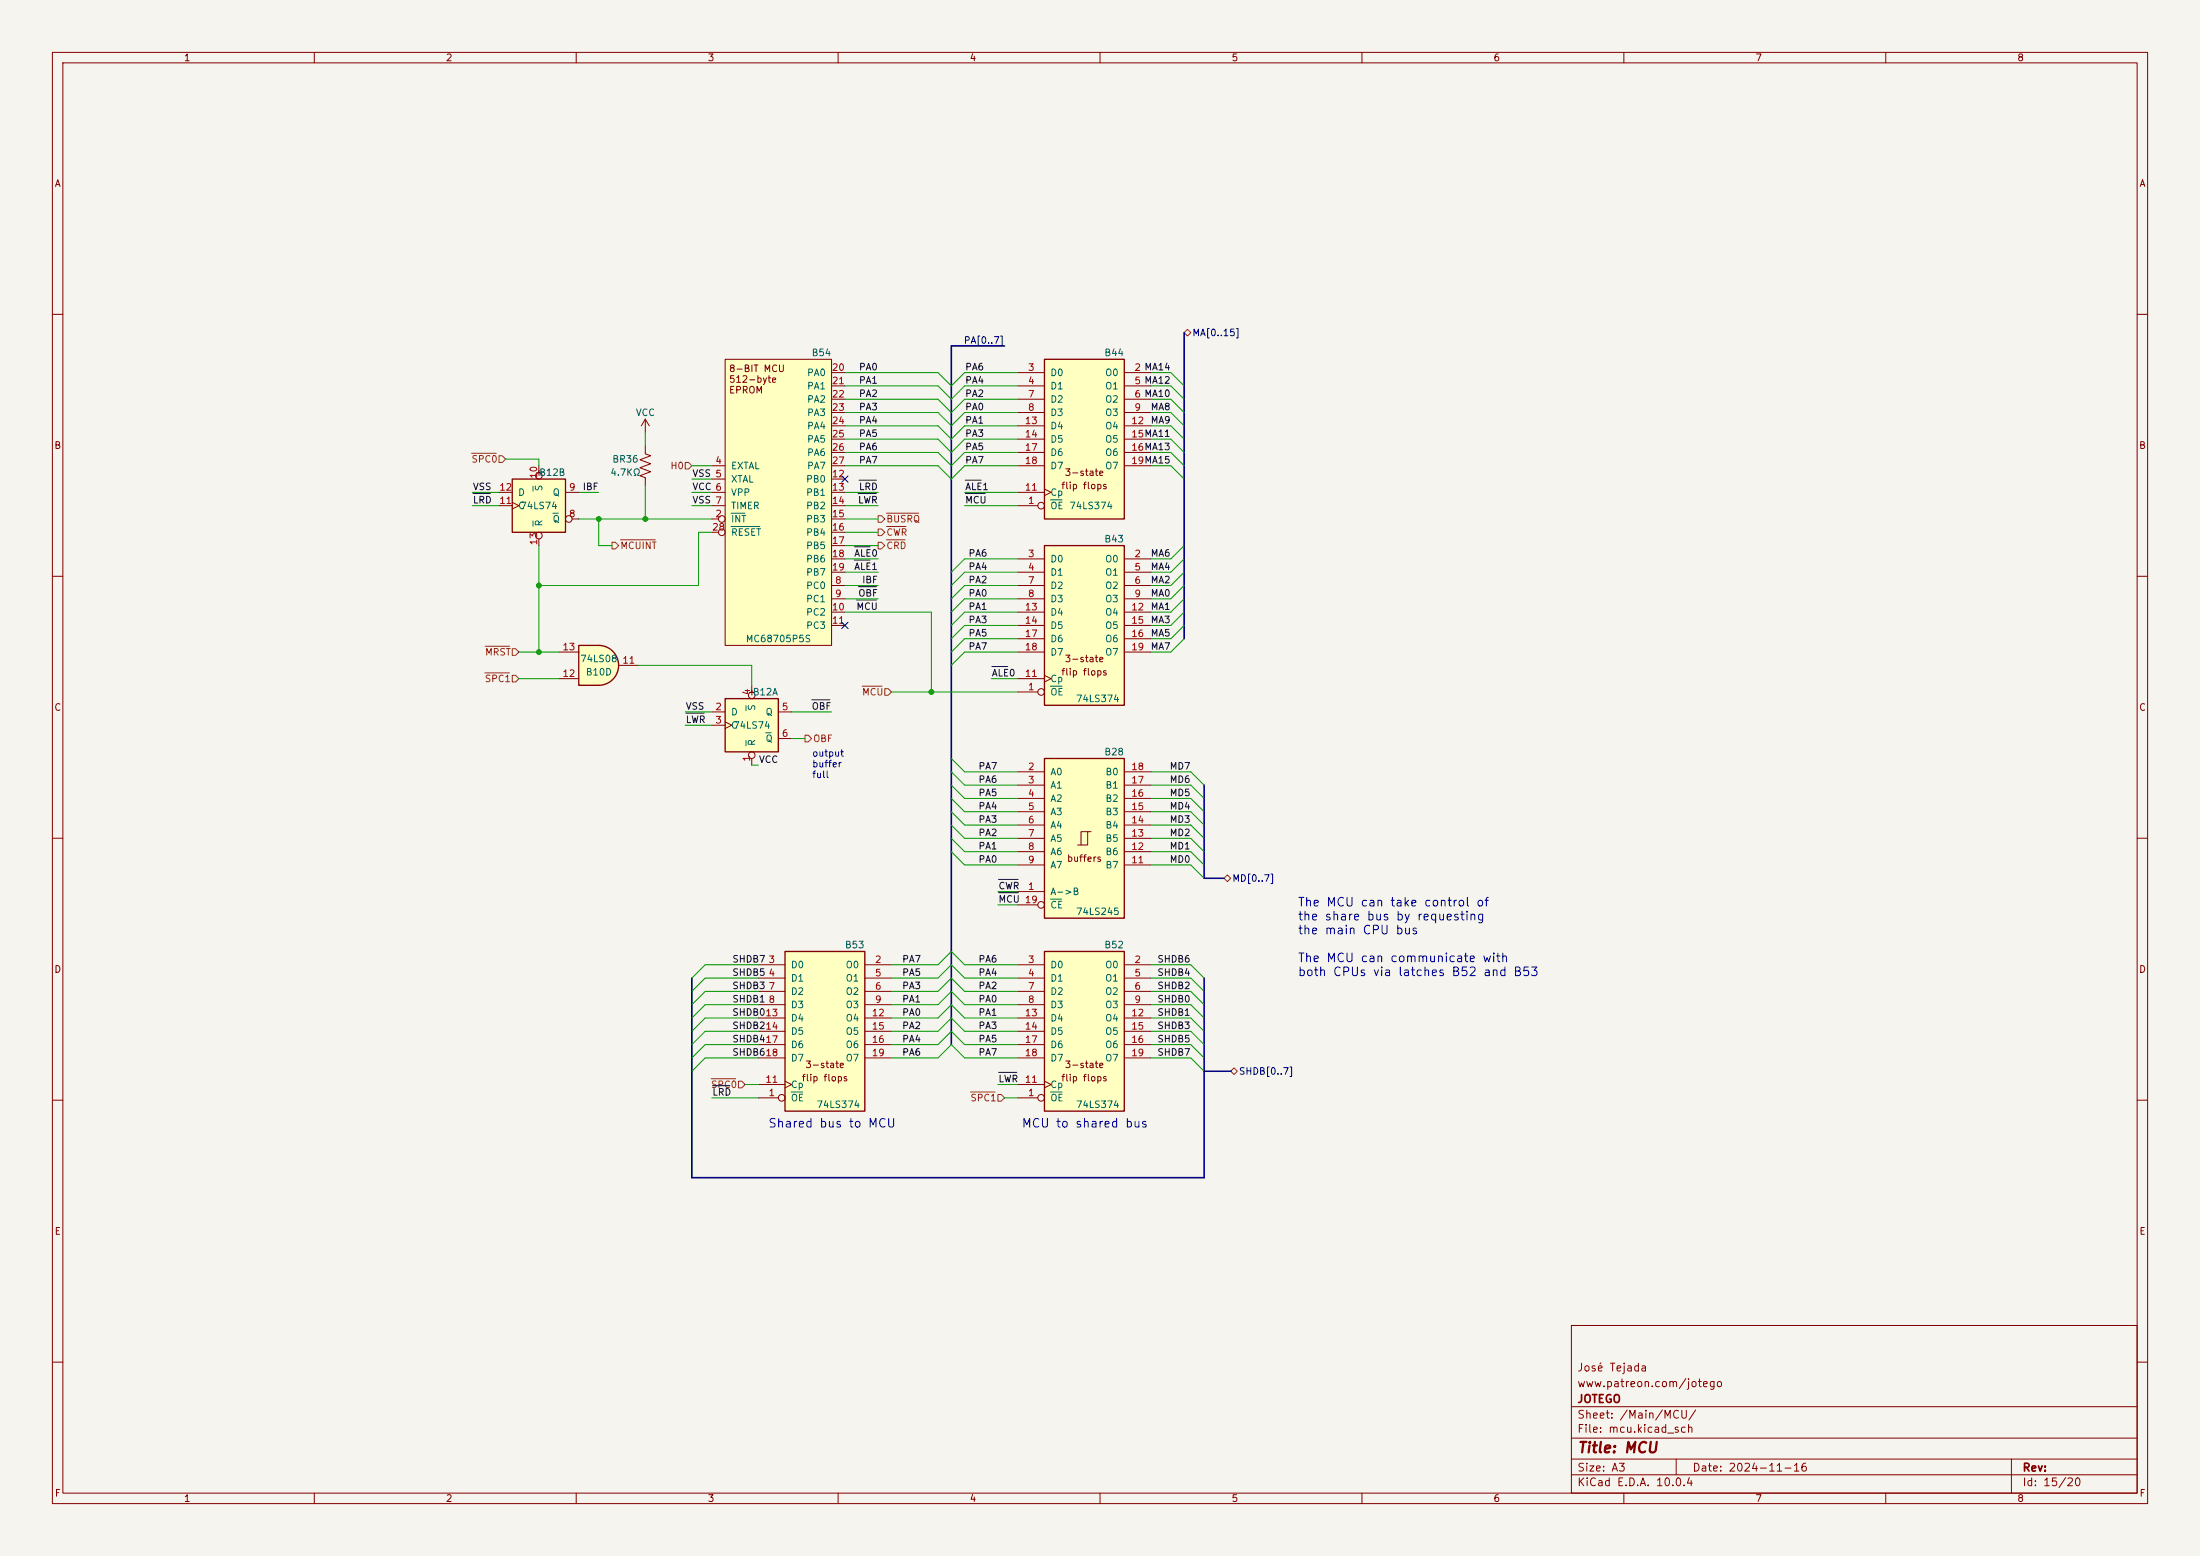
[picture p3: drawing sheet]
<svg xmlns="http://www.w3.org/2000/svg" width="420mm" height="297mm" viewBox="0 0 420 297" stroke-linecap="round" stroke-linejoin="round" font-family="sans-serif">
<path d="M0 0h420v297h-420z" fill="#f5f4ef" stroke="#f5f4ef" stroke-width=".19"/>
<g fill="none" stroke="#840000" stroke-width=".19">
<path d="M10 10h400v277h-400zM12 12h396v273h-396zM60 10v2M110 10v2M160 10v2M210 10v2M260 10v2M310 10v2M360 10v2M10 60h2M408 60h2M10 110h2"/>
<path d="M408 110h2M10 160h2M408 160h2M10 210h2M408 210h2M300 253h108v32h-108zM10 260h2M300 278.5h108M300 274.5h108M300 268.5h108M320 278.5v3M384 278.5v6.5"/>
<path d="M408 260h2M60 285v2M110 285v2M160 285v2M210 285v2M260 285v2M300 281.5h108M310 285v2M360 285v2"/>
</g>
<path d="M138.4 68.6h20.3v54.6h-20.3z" fill="#ffffc2"/>
<g fill="none" stroke="#840000" stroke-width=".19">
<path d="M138.4 68.6h20.3v54.6h-20.3zM158.7 71.1h2.6M158.7 73.7h2.6M158.7 76.2h2.6M158.7 78.7h2.6M135.9 99.1h1.3M135.9 88.9h2.5M135.9 91.4h2.5M135.9 94h2.5M135.9 96.5h2.5M158.7 99.1h2.6M158.7 88.9h2.6"/>
<path d="M158.7 91.4h2.6M158.7 94h2.6M158.7 96.5h2.6M158.7 81.3h2.6M158.7 83.8h2.6M158.7 86.4h2.6M135.9 101.6h1.3M158.7 111.8h2.6M158.7 114.3h2.6M158.7 116.8h2.6M158.7 119.4h2.6M158.7 101.6h2.6"/>
<path d="M158.7 104.1h2.6M158.7 106.7h2.6M158.7 109.2h2.6"/>
<circle cx="137.8" cy="99.1" r=".63"/>
<circle cx="137.8" cy="101.6" r=".63"/>
</g>
<path d="M139.6 98h2.6M139.6 100.5h5.5" fill="none" stroke="#006464" stroke-width=".19"/>
<path d="M199.4 68.6h15.2v30.5h-15.2z" fill="#ffffc2"/>
<path d="M199.4 68.6h15.2v30.5h-15.2z" fill="none" stroke="#840000" stroke-width=".25"/>
<g fill="none" stroke="#840000" stroke-width=".19">
<path d="M194.3 71.1h5.1M194.3 73.7h5.1M194.3 76.2h5.1M194.3 78.7h5.1M214.6 71.1h5.1M214.6 73.7h5.1M214.6 76.2h5.1M214.6 78.7h5.1M194.3 96.5h3.8M194.3 94h5.1M194.3 81.3h5.1M194.3 83.8h5.1"/>
<path d="M194.3 86.4h5.1M194.3 88.9h5.1M199.4 93.3l1.3 .7-1.3 .6M214.6 81.3h5.1M214.6 83.8h5.1M214.6 86.4h5.1M214.6 88.9h5.1"/>
<circle cx="198.8" cy="96.5" r=".63"/>
</g>
<path d="M200.5 95.4h2.3" fill="none" stroke="#006464" stroke-width=".19"/>
<path d="M199.4 144.8h15.2v30.5h-15.2z" fill="#ffffc2"/>
<g fill="none" stroke="#840000" stroke-width=".19">
<path d="M123.2 85.1v1.5l1 .4-2 .8 2 .7-2 .8 2 .7-2 .8 1 .4v1.5M194.3 147.3h5.1M194.3 149.9h5.1M194.3 152.4h5.1M194.3 154.9h5.1M194.3 157.5h5.1M207.6 158.8h-1.2v2.5M208.3 158.8h-.7v2.5h-1.9M214.6 147.3h5.1M214.6 149.9h5.1M214.6 152.4h5.1M214.6 154.9h5.1"/>
<path d="M214.6 157.5h5.1M194.3 170.2h5.1M194.3 160h5.1M194.3 162.6h5.1M194.3 165.1h5.1M194.3 172.7h3.8M214.6 160h5.1M214.6 162.6h5.1M214.6 165.1h5.1"/>
<circle cx="198.8" cy="172.7" r=".63"/>
</g>
<path d="M199.4 144.8h15.2v30.5h-15.2z" fill="none" stroke="#840000" stroke-width=".25"/>
<path d="M200.5 171.6h2.2" fill="none" stroke="#006464" stroke-width=".19"/>
<path d="M199.4 104.1h15.2v30.5h-15.2z" fill="#ffffc2"/>
<path d="M199.4 104.1h15.2v30.5h-15.2z" fill="none" stroke="#840000" stroke-width=".25"/>
<g fill="none" stroke="#840000" stroke-width=".19">
<path d="M123.2 80l-.8 1.3M123.2 80l.8 1.3M123.2 80v2.6M194.3 106.7h5.1M194.3 109.2h5.1M194.3 111.8h5.1M194.3 114.3h5.1M194.3 116.8h5.1M194.3 119.4h5.1M214.6 106.7h5.1M214.6 109.2h5.1M214.6 111.8h5.1"/>
<path d="M214.6 114.3h5.1M214.6 116.8h5.1M214.6 119.4h5.1M194.3 132.1h3.8M194.3 129.5h5.1M194.3 121.9h5.1M194.3 124.5h5.1M199.4 128.9l1.3 .6-1.3 .7M214.6 121.9h5.1M214.6 124.5h5.1"/>
<circle cx="198.8" cy="132.1" r=".63"/>
</g>
<path d="M200.5 131h2.3" fill="none" stroke="#006464" stroke-width=".19"/>
<path d="M114.3 123.2a3.8 3.8 0 0 1 3.8 3.8 3.8 3.8 0 0 1-3.8 3.8z" fill="#ffffc2" stroke="#ffffc2" stroke-width=".19"/>
<path d="M110.5 123.2h3.8v7.6h-3.8z" fill="#ffffc2"/>
<path d="M110.5 123.2h3.8a3.8 3.8 0 0 1 3.8 3.8 3.8 3.8 0 0 1-3.8 3.8h-3.8z" fill="none" stroke="#840000" stroke-width=".25"/>
<path d="M106.7 129.5h3.8M106.7 124.5h3.8M118.1 127h3.8" fill="none" stroke="#840000" stroke-width=".19"/>
<path d="M97.8 91.4h10.1v10.2h-10.1z" fill="#ffffc2"/>
<path d="M97.8 91.4h10.1v10.2h-10.1z" fill="none" stroke="#840000" stroke-width=".25"/>
<g fill="none" stroke="#840000" stroke-width=".19">
<path d="M95.2 94h2.6M95.2 96.5h2.6M97.8 95.9l1.3 .6-1.3 .7M102.9 88.9v1.3M107.9 94h2.6M109.2 99.1h1.3M102.9 102.9v1.2"/>
<circle cx="102.9" cy="90.8" r=".63"/>
<circle cx="108.6" cy="99.1" r=".63"/>
<circle cx="102.9" cy="102.2" r=".63"/>
</g>
<path d="M101.8 92.8v.9M101.8 99.4v1.1M105.5 98h1.1" fill="none" stroke="#006464" stroke-width=".19"/>
<path d="M199.4 181.6h15.2v30.5h-15.2z" fill="#ffffc2"/>
<path d="M199.4 181.6h15.2v30.5h-15.2z" fill="none" stroke="#840000" stroke-width=".25"/>
<g fill="none" stroke="#840000" stroke-width=".19">
<path d="M194.3 184.2h5.1M194.3 186.7h5.1M194.3 189.2h5.1M194.3 191.8h5.1M194.3 194.3h5.1M194.3 196.9h5.1M194.3 199.4h5.1M214.6 184.2h5.1M214.6 186.7h5.1M214.6 189.2h5.1M214.6 191.8h5.1M214.6 194.3h5.1"/>
<path d="M214.6 196.9h5.1M214.6 199.4h5.1M194.3 209.6h3.8M194.3 207h5.1M194.3 201.9h5.1M199.4 206.4l1.3 .6-1.3 .6M214.6 201.9h5.1"/>
<circle cx="198.8" cy="209.5" r=".63"/>
</g>
<path d="M200.5 208.4h2.3" fill="none" stroke="#006464" stroke-width=".19"/>
<path d="M138.4 133.4h10.2v10.1h-10.2z" fill="#ffffc2"/>
<path d="M138.4 133.4h10.2v10.1h-10.2z" fill="none" stroke="#840000" stroke-width=".25"/>
<g fill="none" stroke="#840000" stroke-width=".19">
<path d="M135.9 135.9h2.5M135.9 138.4h2.5M138.4 137.8l1.3 .6-1.3 .7M143.5 130.8v1.3M148.6 135.9h2.5M143.5 144.8v1.3M148.6 141h2.5"/>
<circle cx="143.5" cy="132.7" r=".63"/>
<circle cx="143.5" cy="144.1" r=".63"/>
</g>
<path d="M142.4 134.7v1M146.2 139.9h1M142.4 141.4v1" fill="none" stroke="#006464" stroke-width=".19"/>
<path d="M149.9 181.6h15.2v30.5h-15.2z" fill="#ffffc2"/>
<path d="M149.9 181.6h15.2v30.5h-15.2z" fill="none" stroke="#840000" stroke-width=".25"/>
<g fill="none" stroke="#840000" stroke-width=".19">
<path d="M144.8 184.2h5.1M144.8 186.7h5.1M144.8 189.2h5.1M144.8 191.8h5.1M144.8 194.3h5.1M144.8 196.9h5.1M144.8 199.4h5.1M165.1 184.2h5.1M165.1 186.7h5.1M165.1 189.2h5.1M165.1 191.8h5.1M165.1 194.3h5.1"/>
<path d="M165.1 196.9h5.1M165.1 199.4h5.1M144.8 209.6h3.8M144.8 207h5.1M144.8 201.9h5.1M149.9 206.4l1.2 .6-1.2 .6M165.1 201.9h5.1"/>
<circle cx="149.2" cy="209.5" r=".63"/>
</g>
<path d="M151 208.4h2.2" fill="none" stroke="#006464" stroke-width=".19"/>
<g fill="none" stroke="#725600" stroke-width=".19">
<path d="M226.7 62.9l.6 .6-.6 .6-.6-.6zM90 86.5h4.7M95.2 87h.7l.6 .6-.6 .7h-.7zM130.8 88.3h.6l.7 .6-.7 .6h-.6zM167.6 98.4h.7l.6 .7-.6 .6h-.7zM169.2 98h6.2M116.8 103.5h.7l.6 .6-.6 .7h-.7zM118.4 103h6.7M167.6 101h.7l.6 .6-.6 .6h-.7zM167.6 103.5h.7l.6 .6-.6 .7h-.7zM169.2 103h3.6M169.2 100.5h3.8"/>
<path d="M92.6 128.4h4.7M92.6 123.4h4.7M97.8 123.8h.6l.7 .7-.7 .6h-.6zM97.8 128.9h.6l.7 .6-.7 .7h-.6zM164.6 131h3.8M168.9 131.4h.6l.7 .7-.7 .6h-.6zM153.7 140.3h.6l.6 .7-.6 .6h-.6zM233.7 167.6l.6-.6 .6 .6-.6 .7zM135.7 205.9h4.7M141 206.4h.6l.6 .6-.6 .6h-.6zM185.3 208.4h4.7M190.5 208.9h.6l.7 .7-.7 .6h-.6z"/>
<path d="M234.9 204.5l.7-.7 .6 .7-.6 .6z"/>
</g>
<g fill="none" stroke="#0f0f0f" stroke-width=".19">
<path d="M90.3 94.2h3.3M163.8 94.2h3.5M164 91.7h3.3M184.3 94.2h3.8M184.3 91.7h3M163.1 106.9h3M163.1 104.4h3M163.5 114.5h3.8M163.9 112h3.4M130.9 136.1h3.5M155 133.6h3.4M189.4 127.2h3"/>
<path d="M190.6 167.9h3.8M190.6 170.4h3.8M136 207.2h3.3M190.6 204.7h3.5"/>
</g>
<path d="M191.8 66h-10.2v133.4M226.1 63.5v58.4M229.9 149.9v17.7h3.8M132.1 186.7v38.1h97.8v-38.1M229.9 204.5h5" fill="none" stroke="#000084" stroke-width=".3"/>
<g fill="none" stroke="#009600" stroke-width=".19">
<path d="M161.3 71.1h17.8l2.5 2.6 2.5-2.6h10.2M161.3 73.7h17.8l2.5 2.5 2.5-2.5h10.2M161.3 78.7h17.8l2.5 2.6 2.5-2.6h10.2M161.3 76.2h17.8l2.5 2.5 2.5-2.5h10.2M219.7 71.1h3.8l2.6 2.6M219.7 73.7h3.8l2.6 2.5M219.7 78.7h3.8l2.6 2.6M219.7 76.2h3.8l2.6 2.5M90.2 94h5M90.2 96.5h5M96.5 87.6h6.4v1.3M110.5 99.1h25.4"/>
<path d="M110.5 94h3.8M114.3 99.1v5h2.5M123.2 82.6v2.5M123.2 92.7v6.4M132.1 94h3.8M132.1 96.5h3.8M132.1 88.9h3.8M132.1 91.4h3.8M161.3 99.1h6.3M161.3 94h6.3M161.3 96.5h6.3M161.3 81.3h17.8l2.5 2.5 2.5-2.5h10.2"/>
<path d="M161.3 88.9h17.8l2.5 2.5 2.5-2.5h10.2M161.3 86.4h17.8l2.5 2.5 2.5-2.5h10.2M161.3 83.8h17.8l2.5 2.6 2.5-2.6h10.2M184.1 94h10.2M184.1 96.5h10.2M219.7 81.3h3.8l2.6 2.5M219.7 88.9h3.8l2.6 2.5M219.7 86.4h3.8l2.6 2.5M219.7 83.8h3.8l2.6 2.6M102.9 104.1v20.4M135.9 101.6h-2.6v10.2h-30.4M161.3 111.8h6.3"/>
<path d="M161.3 109.2h6.3M161.3 104.1h6.3M161.3 116.8h16.5v15.3M161.3 106.7h6.3M161.3 114.3h6.3M161.3 101.6h6.3M194.3 111.8h-10.2l-2.5 2.5M194.3 109.2h-10.2l-2.5 2.6M194.3 116.8h-10.2l-2.5 2.6M194.3 119.4h-10.2l-2.5 2.5M194.3 106.7h-10.2l-2.5 2.5M194.3 114.3h-10.2l-2.5 2.5"/>
<path d="M226.1 109.2l-2.6 2.6h-3.8M226.1 106.7l-2.6 2.5h-3.8M226.1 114.3l-2.6 2.5h-3.8M226.1 119.4l-2.6 2.5h-3.8M226.1 116.8l-2.6 2.6h-3.8M226.1 104.1l-2.6 2.6h-3.8M226.1 111.8l-2.6 2.5h-3.8M99.1 124.5h7.6M99.1 129.5h7.6M121.9 127h21.6v3.8M130.8 138.4h5.1M130.8 135.9h5.1"/>
<path d="M151.1 135.9h7.6M170.2 132.1h24.1M189.2 129.5h5.1M194.3 124.5h-10.2l-2.5 2.5M194.3 121.9h-10.2l-2.5 2.6M226.1 121.9l-2.6 2.6h-3.8M143.5 146.1h1.3M151.1 141h2.6M181.6 144.8l2.5 2.5h10.2M181.6 157.5l2.5 2.5h10.2M181.6 152.4l2.5 2.5h10.2M181.6 154.9l2.5 2.6h10.2"/>
<path d="M181.6 149.9l2.5 2.5h10.2M181.6 147.3l2.5 2.6h10.2M219.7 147.3h7.6l2.6 2.6M219.7 154.9h7.6l2.6 2.6M219.7 157.5h7.6l2.6 2.5M219.7 152.4h7.6l2.6 2.5M219.7 149.9h7.6l2.6 2.5M181.6 162.6l2.5 2.5h10.2M181.6 160l2.5 2.6h10.2M190.5 170.2h3.8M190.5 172.7h3.8M219.7 165.1h7.6l2.6 2.5"/>
<path d="M219.7 162.6h7.6l2.6 2.5M219.7 160h7.6l2.6 2.6M144.8 199.4h-10.2l-2.5 2.5M144.8 194.3h-10.2l-2.5 2.6M144.8 196.9h-10.2l-2.5 2.5M144.8 184.2h-10.2l-2.5 2.5M144.8 191.8h-10.2l-2.5 2.5M144.8 186.7h-10.2l-2.5 2.5M144.8 189.2h-10.2l-2.5 2.6M170.2 199.4h8.9l2.5-2.5 2.5 2.5h10.2M170.2 194.3h8.9l2.5-2.5 2.5 2.5h10.2M170.2 196.9h8.9l2.5-2.6 2.5 2.6h10.2"/>
<path d="M170.2 184.2h8.9l2.5-2.6 2.5 2.6h10.2M170.2 191.8h8.9l2.5-2.6 2.5 2.6h10.2M170.2 186.7h8.9l2.5-2.5 2.5 2.5h10.2M170.2 189.2h8.9l2.5-2.5 2.5 2.5h10.2M219.7 199.4h7.6l2.6 2.5M219.7 194.3h7.6l2.6 2.6M219.7 196.9h7.6l2.6 2.5M219.7 184.2h7.6l2.6 2.5M219.7 191.8h7.6l2.6 2.5M219.7 186.7h7.6l2.6 2.5M219.7 189.2h7.6l2.6 2.6M135.9 209.6h8.9"/>
<path d="M142.2 207h2.6M144.8 201.9h-10.2l-2.5 2.6M170.2 201.9h8.9l2.5-2.5 2.5 2.5h10.2M190.5 207h3.8M191.8 209.6h2.5M219.7 201.9h7.6l2.6 2.6"/>
</g>
<path d="M160.7 90.8l1.2 1.2M161.9 90.8l-1.2 1.2M160.7 118.8l1.2 1.2M161.9 118.8l-1.2 1.2" fill="none" stroke="#000084" stroke-width=".19"/>
<g fill="#009600" stroke="#009600" stroke-width=".19">
<circle cx="177.8" cy="132.1" r=".46"/>
<circle cx="102.9" cy="124.5" r=".46"/>
<circle cx="123.2" cy="99.1" r=".46"/>
<circle cx="102.9" cy="111.8" r=".46"/>
<circle cx="114.3" cy="99.1" r=".46"/>
</g>
<text font-size="2" fill="#840000" x="301" y="277.8">Title: MCU</text>
<g font-size="1.7" fill="#0000c2">
<text x="247.6" y="173.4">The MCU can take control of</text>
<text x="247.6" y="176.1">the share bus by requesting</text>
<text x="247.6" y="178.8">the main CPU bus</text>
<text x="247.6" y="184.1">The MCU can communicate with</text>
<text x="247.6" y="186.7">both CPUs via latches B52 and B53</text>
<text x="146.5" y="215.6">Shared bus to MCU</text>
<text x="194.9" y="215.6">MCU to shared bus</text>
</g>
<g font-size="1.5" fill="#840000">
<text x="301" y="262.1">José Tejada</text>
<text x="301" y="268.1">JOTEGO</text>
<text x="301" y="265.1">www.patreon.com/jotego</text>
<text x="301" y="273.8">File: mcu.kicad_sch</text>
<text x="301" y="271.1">Sheet: /Main/MCU/</text>
<text x="301" y="281.2">Size: A3</text>
<text x="323" y="281.2">Date: 2024-11-16</text>
<text x="386" y="281.2">Rev:</text>
<text x="301" y="284">KiCad E.D.A. 10.0.4</text>
<text x="386" y="284">Id: 15/20</text>
</g>
<g font-size="1.3" fill="#840000">
<text x="35" y="12">1</text>
<text x="85" y="12">2</text>
<text x="135" y="12">3</text>
<text x="185" y="12">4</text>
<text x="235" y="12">5</text>
<text x="285" y="12">6</text>
<text x="335" y="12">7</text>
<text x="385" y="12">8</text>
<text x="10.3" y="36">A</text>
<text x="408.3" y="36">A</text>
<text x="139.1" y="71.3">8-BIT MCU</text>
<text x="139.1" y="73.4">512-byte</text>
<text x="139.1" y="75.4">EPROM</text>
<text x="10.3" y="86">B</text>
<text x="408.2" y="86">B</text>
<text x="102" y="91.1">+</text>
<text x="202.5" y="93.7">flip flops</text>
<text x="203.2" y="91.1">3-state</text>
<text x="202.5" y="129.2">flip flops</text>
<text x="203.2" y="126.7">3-state</text>
<text x="10.3" y="136">C</text>
<text x="142.6" y="133.1">+</text>
<text x="408.2" y="136">C</text>
<text x="203.6" y="164.8">buffers</text>
<text x="10.3" y="186">D</text>
<text x="408.2" y="186">D</text>
<text x="153" y="206.7">flip flops</text>
<text x="153.6" y="204.2">3-state</text>
<text x="202.5" y="206.7">flip flops</text>
<text x="203.2" y="204.2">3-state</text>
<text x="10.3" y="236">E</text>
<text x="408.3" y="236">E</text>
<text x="10.3" y="286">F</text>
<text x="35" y="287">1</text>
<text x="85" y="287">2</text>
<text x="135" y="287">3</text>
<text x="185" y="287">4</text>
<text x="235" y="287">5</text>
<text x="285" y="287">6</text>
<text x="335" y="287">7</text>
<text x="385" y="287">8</text>
<text x="408.3" y="286">F</text>
</g>
<g font-size="1.3" fill="#000084">
<text x="183.9" y="65.9">PA[0..7]</text>
<text x="227.5" y="64.5">MA[0..15]</text>
<text x="235.1" y="168.6">MD[0..7]</text>
<text x="236.4" y="205.4">SHDB[0..7]</text>
</g>
<g font-size="1.3" fill="#006464">
<text x="154.8" y="68.3">B54</text>
<text x="210.7" y="68.3">B44</text>
<text x="154" y="72.1">PA0</text>
<text x="154" y="74.6">PA1</text>
<text x="154" y="77.2">PA2</text>
<text x="200.4" y="72.1">D0</text>
<text x="200.4" y="74.6">D1</text>
<text x="200.4" y="77.2">D2</text>
<text x="210.9" y="72.1">O0</text>
<text x="210.9" y="74.6">O1</text>
<text x="210.9" y="77.2">O2</text>
<text x="121.3" y="79.7">VCC</text>
<text x="154" y="79.7">PA3</text>
<text x="154" y="82.3">PA4</text>
<text x="200.4" y="79.7">D3</text>
<text x="200.4" y="82.3">D4</text>
<text x="210.9" y="79.7">O3</text>
<text x="210.9" y="82.3">O4</text>
<text x="116.8" y="88.6">BR36</text>
<text x="139.4" y="89.9">EXTAL</text>
<text x="154" y="84.8">PA5</text>
<text x="154" y="87.3">PA6</text>
<text x="154" y="89.9">PA7</text>
<text x="200.4" y="84.8">D5</text>
<text x="200.4" y="87.3">D6</text>
<text x="200.4" y="89.9">D7</text>
<text x="210.9" y="84.8">O5</text>
<text x="210.9" y="87.3">O6</text>
<text x="210.9" y="89.9">O7</text>
<text x="98.8" y="95">D</text>
<text x="102.8" y="91.1">B12B</text>
<text x="103.8" y="93.9" transform="rotate(-90 103.8 93.9)">S</text>
<text x="105.4" y="95">Q</text>
<text x="116.4" y="91.1">4.7KΩ</text>
<text x="139.4" y="92.4">XTAL</text>
<text x="139.4" y="95">VPP</text>
<text x="153.8" y="92.4">PB0</text>
<text x="153.8" y="95">PB1</text>
<text x="200.4" y="95">Cp</text>
<text x="98.8" y="97.5">C</text>
<text x="99.2" y="97.5">74LS74</text>
<text x="103.8" y="100.6" transform="rotate(-90 103.8 100.6)">R</text>
<text x="105.4" y="100">Q</text>
<text x="139.4" y="100">INT</text>
<text x="139.4" y="97.5">TIMER</text>
<text x="153.8" y="97.5">PB2</text>
<text x="153.8" y="100">PB3</text>
<text x="200.4" y="97.5">OE</text>
<text x="204" y="97.5">74LS374</text>
<text x="139.4" y="102.6">RESET</text>
<text x="153.8" y="102.6">PB4</text>
<text x="153.8" y="105.1">PB5</text>
<text x="153.8" y="107.7">PB6</text>
<text x="200.4" y="107.7">D0</text>
<text x="210.7" y="103.8">B43</text>
<text x="210.9" y="107.7">O0</text>
<text x="153.8" y="112.7">PC0</text>
<text x="153.8" y="110.2">PB7</text>
<text x="200.4" y="110.2">D1</text>
<text x="200.4" y="112.7">D2</text>
<text x="210.9" y="110.2">O1</text>
<text x="210.9" y="112.7">O2</text>
<text x="153.8" y="115.3">PC1</text>
<text x="153.8" y="117.8">PC2</text>
<text x="200.4" y="115.3">D3</text>
<text x="200.4" y="117.8">D4</text>
<text x="210.9" y="115.3">O3</text>
<text x="210.9" y="117.8">O4</text>
<text x="142.2" y="122.9">MC68705P5S</text>
<text x="153.8" y="120.4">PC3</text>
<text x="200.4" y="120.4">D5</text>
<text x="200.4" y="122.9">D6</text>
<text x="200.4" y="125.4">D7</text>
<text x="210.9" y="120.4">O5</text>
<text x="210.9" y="122.9">O6</text>
<text x="210.9" y="125.4">O7</text>
<text x="110.7" y="126.7">74LS08</text>
<text x="111.7" y="129.2">B10D</text>
<text x="200.4" y="130.5">Cp</text>
<text x="139.4" y="136.9">D</text>
<text x="143.6" y="133.1">B12A</text>
<text x="144.5" y="135.8" transform="rotate(-90 144.5 135.8)">S</text>
<text x="146" y="136.9">Q</text>
<text x="200.4" y="133.1">OE</text>
<text x="205.3" y="134.3">74LS374</text>
<text x="139.4" y="139.4">C</text>
<text x="139.9" y="139.4">74LS74</text>
<text x="144.5" y="142.5" transform="rotate(-90 144.5 142.5)">R</text>
<text x="146" y="141.9">Q</text>
<text x="200.4" y="148.3">A0</text>
<text x="210.7" y="144.5">B28</text>
<text x="210.9" y="148.3">B0</text>
<text x="200.4" y="150.8">A1</text>
<text x="200.4" y="153.4">A2</text>
<text x="200.4" y="155.9">A3</text>
<text x="210.9" y="155.9">B3</text>
<text x="210.9" y="153.4">B2</text>
<text x="210.9" y="150.8">B1</text>
<text x="200.4" y="158.5">A4</text>
<text x="200.4" y="161">A5</text>
<text x="210.9" y="161">B5</text>
<text x="210.9" y="158.5">B4</text>
<text x="200.4" y="163.5">A6</text>
<text x="200.4" y="166.1">A7</text>
<text x="210.9" y="166.1">B7</text>
<text x="210.9" y="163.5">B6</text>
<text x="200.4" y="171.2">A-&gt;B</text>
<text x="200.4" y="173.7">CE</text>
<text x="205.3" y="175">74LS245</text>
<text x="150.9" y="185.1">D0</text>
<text x="161.2" y="181.3">B53</text>
<text x="161.3" y="185.1">O0</text>
<text x="200.4" y="185.1">D0</text>
<text x="210.7" y="181.3">B52</text>
<text x="210.9" y="185.1">O0</text>
<text x="150.9" y="187.7">D1</text>
<text x="150.9" y="190.2">D2</text>
<text x="161.3" y="187.7">O1</text>
<text x="161.3" y="190.2">O2</text>
<text x="200.4" y="187.7">D1</text>
<text x="200.4" y="190.2">D2</text>
<text x="210.9" y="187.7">O1</text>
<text x="210.9" y="190.2">O2</text>
<text x="150.9" y="192.7">D3</text>
<text x="150.9" y="195.3">D4</text>
<text x="150.9" y="197.8">D5</text>
<text x="161.3" y="192.7">O3</text>
<text x="161.3" y="195.3">O4</text>
<text x="161.3" y="197.8">O5</text>
<text x="200.4" y="192.7">D3</text>
<text x="200.4" y="195.3">D4</text>
<text x="200.4" y="197.8">D5</text>
<text x="210.9" y="192.7">O3</text>
<text x="210.9" y="195.3">O4</text>
<text x="210.9" y="197.8">O5</text>
<text x="150.9" y="200.4">D6</text>
<text x="150.9" y="202.9">D7</text>
<text x="161.3" y="200.4">O6</text>
<text x="161.3" y="202.9">O7</text>
<text x="200.4" y="200.4">D6</text>
<text x="200.4" y="202.9">D7</text>
<text x="210.9" y="200.4">O6</text>
<text x="210.9" y="202.9">O7</text>
<text x="150.9" y="208">Cp</text>
<text x="200.4" y="208">Cp</text>
<text x="150.9" y="210.5">OE</text>
<text x="155.8" y="211.8">74LS374</text>
<text x="200.4" y="210.5">OE</text>
<text x="205.3" y="211.8">74LS374</text>
</g>
<g font-size="1.3" fill="#a90000">
<text x="158.7" y="71.1">20</text>
<text x="196.1" y="71.1">3</text>
<text x="216.5" y="71.1">2 MA14</text>
<text x="158.7" y="73.6">21</text>
<text x="158.7" y="76.2">22</text>
<text x="196.1" y="73.6">4</text>
<text x="196.1" y="76.2">7</text>
<text x="216.5" y="73.6">5 MA12</text>
<text x="216.5" y="76.2">6 MA10</text>
<text x="158.7" y="78.7">23</text>
<text x="158.7" y="81.3">24</text>
<text x="158.7" y="83.8">25</text>
<text x="195.5" y="81.3">13</text>
<text x="195.5" y="83.8">14</text>
<text x="196.1" y="78.7">8</text>
<text x="215.9" y="81.3">12</text>
<text x="215.9" y="83.8">15MA11</text>
<text x="216.5" y="78.7">9</text>
<text x="136.5" y="88.9">4</text>
<text x="158.7" y="86.3">26</text>
<text x="158.7" y="88.9">27</text>
<text x="195.5" y="86.3">17</text>
<text x="195.5" y="88.9">18</text>
<text x="215.9" y="86.3">16MA13</text>
<text x="215.9" y="88.9">19MA15</text>
<text x="95.2" y="94">12</text>
<text x="102.8" y="91.5" transform="rotate(-90 102.8 91.5)">10</text>
<text x="108.5" y="94">9</text>
<text x="158.7" y="91.4">12</text>
<text x="158.7" y="94">13</text>
<text x="195.5" y="94">11</text>
<text x="95.2" y="96.5">11</text>
<text x="108.5" y="99">8</text>
<text x="135.8" y="101.6">28</text>
<text x="136.5" y="99">2</text>
<text x="158.7" y="96.5">14</text>
<text x="158.7" y="99">15</text>
<text x="158.7" y="101.6">16</text>
<text x="196.1" y="96.5">1</text>
<text x="102.8" y="104.2" transform="rotate(-90 102.8 104.2)">13</text>
<text x="158.7" y="104.1">17</text>
<text x="158.7" y="106.7">18</text>
<text x="196.1" y="106.7">3</text>
<text x="216.5" y="106.7">2</text>
<text x="158.7" y="109.2">19</text>
<text x="159.3" y="111.7">8</text>
<text x="196.1" y="109.2">4</text>
<text x="196.1" y="111.7">7</text>
<text x="216.5" y="109.2">5</text>
<text x="216.5" y="111.7">6</text>
<text x="158.7" y="116.8">10</text>
<text x="158.7" y="119.4">11</text>
<text x="159.3" y="114.3">9</text>
<text x="195.5" y="116.8">13</text>
<text x="195.5" y="119.4">14</text>
<text x="196.1" y="114.3">8</text>
<text x="215.9" y="116.8">12</text>
<text x="215.9" y="119.4">15</text>
<text x="216.5" y="114.3">9</text>
<text x="107.3" y="124.4">13</text>
<text x="195.5" y="121.9">17</text>
<text x="195.5" y="124.4">18</text>
<text x="215.9" y="121.9">16</text>
<text x="215.9" y="124.4">19</text>
<text x="107.3" y="129.5">12</text>
<text x="118.7" y="127">11</text>
<text x="195.5" y="129.5">11</text>
<text x="136.5" y="135.9">2</text>
<text x="143.5" y="132.8" transform="rotate(-90 143.5 132.8)">4</text>
<text x="149.2" y="135.9">5</text>
<text x="196.1" y="132.1">1</text>
<text x="136.5" y="138.4">3</text>
<text x="149.2" y="140.9">6</text>
<text x="143.5" y="145.5" transform="rotate(-90 143.5 145.5)">1</text>
<text x="196.1" y="147.3">2</text>
<text x="196.1" y="149.8">3</text>
<text x="215.9" y="149.8">17</text>
<text x="215.9" y="147.3">18</text>
<text x="196.1" y="152.4">4</text>
<text x="196.1" y="154.9">5</text>
<text x="215.9" y="154.9">15</text>
<text x="215.9" y="152.4">16</text>
<text x="196.1" y="157.5">6</text>
<text x="196.1" y="160">7</text>
<text x="215.9" y="160">13</text>
<text x="215.9" y="157.5">14</text>
<text x="196.1" y="162.5">8</text>
<text x="196.1" y="165.1">9</text>
<text x="215.9" y="165.1">11</text>
<text x="215.9" y="162.5">12</text>
<text x="196.1" y="170.2">1</text>
<text x="146.6" y="184.1">3</text>
<text x="166.9" y="184.1">2</text>
<text x="196.1" y="184.1">3</text>
<text x="216.5" y="184.1">2</text>
<text x="146.6" y="186.7">4</text>
<text x="146.6" y="189.2">7</text>
<text x="146.6" y="191.7">8</text>
<text x="166.9" y="186.7">5</text>
<text x="166.9" y="189.2">6</text>
<text x="166.9" y="191.7">9</text>
<text x="196.1" y="186.7">4</text>
<text x="196.1" y="189.2">7</text>
<text x="196.1" y="191.7">8</text>
<text x="216.5" y="186.7">5</text>
<text x="216.5" y="189.2">6</text>
<text x="216.5" y="191.7">9</text>
<text x="166.3" y="194.3">12</text>
<text x="166.3" y="196.8">15</text>
<text x="195.5" y="194.3">13</text>
<text x="195.5" y="196.8">14</text>
<text x="215.9" y="194.3">12</text>
<text x="215.9" y="196.8">15</text>
<text x="166.3" y="199.4">16</text>
<text x="166.3" y="201.9">19</text>
<text x="195.5" y="199.4">17</text>
<text x="195.5" y="201.9">18</text>
<text x="215.9" y="199.4">16</text>
<text x="215.9" y="201.9">19</text>
<text x="146" y="207">11</text>
<text x="146.6" y="209.5">1</text>
<text x="195.5" y="207">11</text>
<text x="196.1" y="209.5">1</text>
</g>
<g font-size="1.3" fill="#0f0f0f">
<text x="163.9" y="71">PA0</text>
<text x="184.1" y="71">PA6</text>
<text x="163.9" y="76.1">PA2</text>
<text x="163.9" y="73.5">PA1</text>
<text x="184.1" y="73.5">PA4</text>
<text x="184.1" y="76.1">PA2</text>
<text x="163.9" y="83.7">PA5</text>
<text x="163.9" y="78.6">PA3</text>
<text x="163.9" y="81.2">PA4</text>
<text x="184.1" y="81.2">PA1</text>
<text x="184.1" y="83.7">PA3</text>
<text x="184.1" y="78.6">PA0</text>
<text x="219.6" y="78.6">MA8</text>
<text x="219.6" y="81.2">MA9</text>
<text x="163.9" y="86.2">PA6</text>
<text x="163.9" y="88.8">PA7</text>
<text x="184.1" y="88.8">PA7</text>
<text x="184.1" y="86.2">PA5</text>
<text x="90.2" y="93.9">VSS</text>
<text x="111.1" y="93.9">IBF</text>
<text x="132.1" y="91.3">VSS 5</text>
<text x="132.1" y="93.9">VCC 6</text>
<text x="163.9" y="93.9">LRD</text>
<text x="184.1" y="93.9">ALE1</text>
<text x="90.2" y="96.4">LRD</text>
<text x="132.1" y="96.4">VSS 7</text>
<text x="163.7" y="96.4">LWR</text>
<text x="184.1" y="96.4">MCU</text>
<text x="163" y="106.6">ALE0</text>
<text x="184.8" y="106.6">PA6</text>
<text x="219.6" y="106.6">MA6</text>
<text x="163" y="109.1">ALE1</text>
<text x="164.5" y="111.6">IBF</text>
<text x="184.8" y="109.1">PA4</text>
<text x="184.8" y="111.6">PA2</text>
<text x="219.6" y="109.1">MA4</text>
<text x="219.6" y="111.6">MA2</text>
<text x="163.4" y="116.7">MCU</text>
<text x="163.7" y="114.2">OBF</text>
<text x="184.8" y="114.2">PA0</text>
<text x="184.8" y="116.7">PA1</text>
<text x="184.8" y="119.3">PA3</text>
<text x="219.6" y="119.3">MA3</text>
<text x="219.6" y="114.2">MA0</text>
<text x="219.6" y="116.7">MA1</text>
<text x="184.8" y="124.3">PA7</text>
<text x="184.8" y="121.8">PA5</text>
<text x="219.6" y="121.8">MA5</text>
<text x="219.6" y="124.3">MA7</text>
<text x="189.2" y="129.4">ALE0</text>
<text x="130.8" y="135.8">VSS</text>
<text x="154.9" y="135.8">OBF</text>
<text x="130.8" y="138.3">LWR</text>
<text x="144.8" y="145.9">VCC</text>
<text x="186.7" y="149.7">PA6</text>
<text x="186.7" y="147.2">PA7</text>
<text x="223.2" y="147.2">MD7</text>
<text x="223.2" y="149.7">MD6</text>
<text x="186.7" y="152.3">PA5</text>
<text x="186.7" y="154.8">PA4</text>
<text x="223.2" y="152.3">MD5</text>
<text x="223.2" y="154.8">MD4</text>
<text x="186.7" y="159.9">PA2</text>
<text x="186.7" y="157.4">PA3</text>
<text x="223.2" y="157.4">MD3</text>
<text x="223.2" y="159.9">MD2</text>
<text x="186.7" y="165">PA0</text>
<text x="186.7" y="162.4">PA1</text>
<text x="223.2" y="162.4">MD1</text>
<text x="223.2" y="165">MD0</text>
<text x="190.5" y="170.1">CWR</text>
<text x="190.5" y="172.6">MCU 19</text>
<text x="139.7" y="184">SHDB7</text>
<text x="172.1" y="184">PA7</text>
<text x="186.7" y="184">PA6</text>
<text x="220.8" y="184">SHDB6</text>
<text x="139.7" y="186.6">SHDB5</text>
<text x="139.7" y="189.1">SHDB3</text>
<text x="139.7" y="191.6">SHDB1</text>
<text x="172.1" y="191.6">PA1</text>
<text x="172.1" y="186.6">PA5</text>
<text x="172.1" y="189.1">PA3</text>
<text x="186.7" y="186.6">PA4</text>
<text x="186.7" y="189.1">PA2</text>
<text x="186.7" y="191.6">PA0</text>
<text x="220.8" y="191.6">SHDB0</text>
<text x="220.8" y="186.6">SHDB4</text>
<text x="220.8" y="189.1">SHDB2</text>
<text x="139.7" y="194.2">SHDB013</text>
<text x="139.7" y="196.7">SHDB214</text>
<text x="172.1" y="196.7">PA2</text>
<text x="172.1" y="194.2">PA0</text>
<text x="186.7" y="196.7">PA3</text>
<text x="186.7" y="194.2">PA1</text>
<text x="220.8" y="194.2">SHDB1</text>
<text x="220.8" y="196.7">SHDB3</text>
<text x="139.7" y="199.3">SHDB417</text>
<text x="139.7" y="201.8">SHDB618</text>
<text x="172.1" y="201.8">PA6</text>
<text x="172.1" y="199.3">PA4</text>
<text x="186.7" y="199.3">PA5</text>
<text x="186.7" y="201.8">PA7</text>
<text x="220.8" y="201.8">SHDB7</text>
<text x="220.8" y="199.3">SHDB5</text>
<text x="135.9" y="209.4">LRD</text>
<text x="190.5" y="206.9">LWR</text>
</g>
<g font-size="1.3" fill="#725600">
<text x="89.9" y="88.6">SPC0</text>
<text x="127.9" y="89.9">H0</text>
<text x="169.1" y="100">BUSRQ</text>
<text x="118.3" y="105.1">MCUINT</text>
<text x="169.1" y="102.6">CWR</text>
<text x="169.1" y="105.1">CRD</text>
<text x="92.5" y="125.4">MRST</text>
<text x="92.4" y="130.5">SPC1</text>
<text x="164.5" y="133.1">MCU</text>
<text x="155.1" y="141.9">OBF</text>
<text x="135.6" y="208">SPC0</text>
<text x="185.1" y="210.5">SPC1</text>
</g>
<g font-size="1.3" fill="#0000c2">
<text x="154.9" y="144.7">output</text>
<text x="154.9" y="146.8">buffer</text>
<text x="154.9" y="148.8">full</text>
</g>
</svg>
